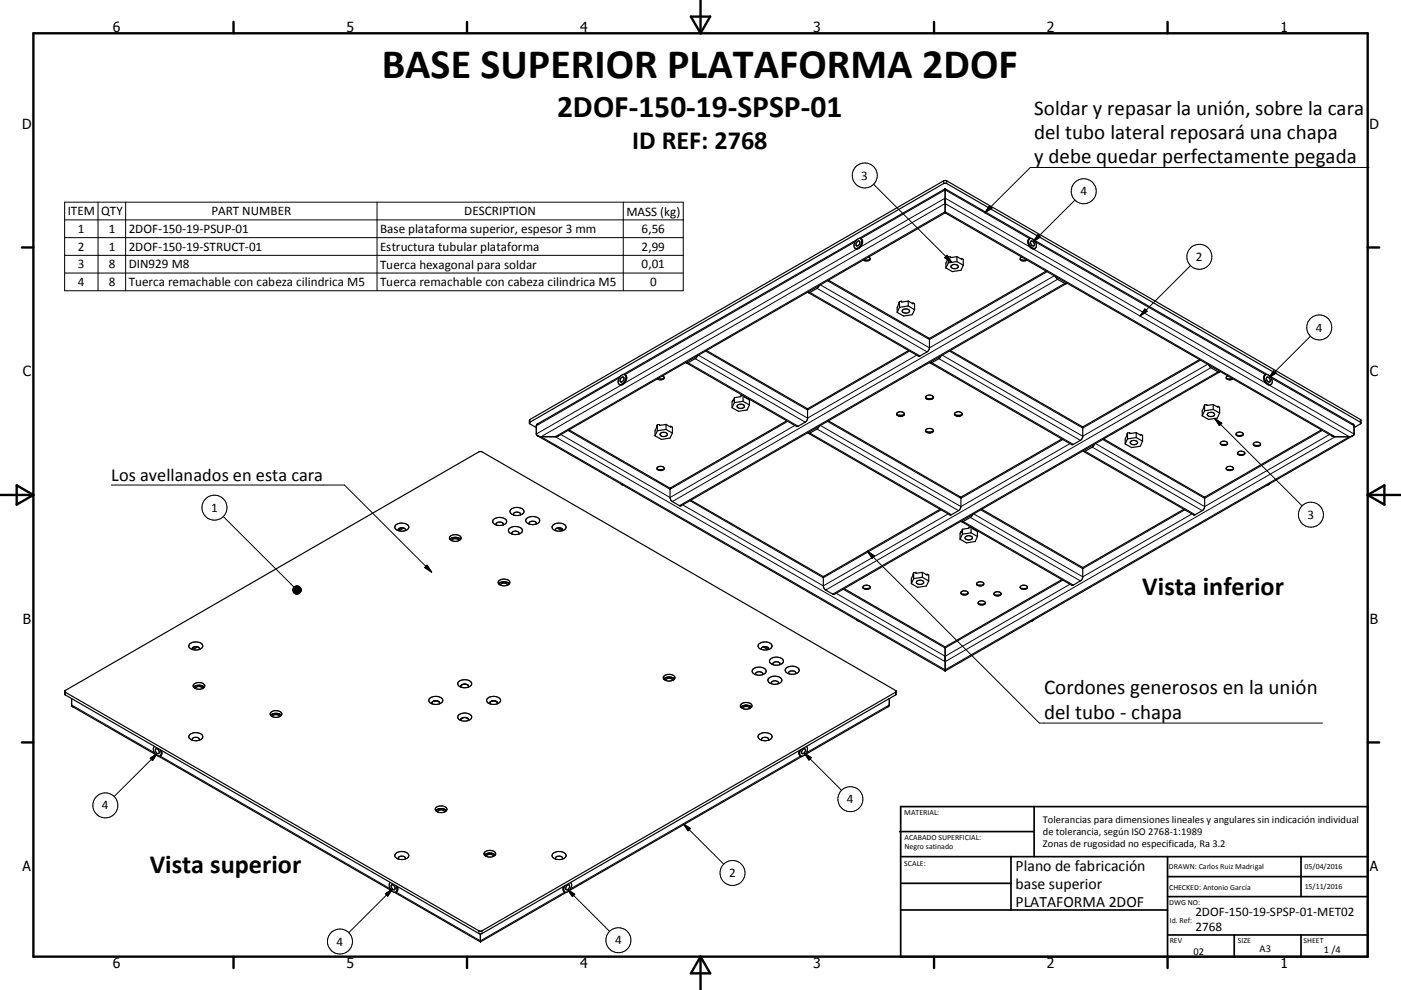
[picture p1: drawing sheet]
<svg xmlns="http://www.w3.org/2000/svg" width="420mm" height="297mm" viewBox="0 0 420 297" stroke-linecap="round" stroke-linejoin="round" font-family="sans-serif">
<g fill="none" stroke="#000" stroke-width=".36">
<path d="M283.4 56.6v7.3M283.4 56.6l25.8 14.9M283.4 56.6l-25.8 14.9M256.8 72l-69.9 40.3M257 72.5a.51 .51 0 0 1 .8 0 .51 .51 0 0 1-.2 .8 .56 .56 0 0 1-.8 .5 .56 .56 0 0 1 0-1zM258 71.6a1.6 1.6 0 0 1-.2 2.6l-.8 .5-.6-.2M258.1 71.6a1.96 1.96 0 0 1-1.7 2.9M258.1 71.6a1.87 1.87 0 0 0-1.7 2.9M260.4 77.1l.4 .3v.5M260.8 77.9l-1.8 .1M260.8 77.9a1.58 1.58 0 0 1-1.9 .1M283.4 63.9l115.9 66.9 1 .2h4.2l1-.2"/>
<path d="M283.4 63.9l-116 66.9-.9 .2h-4.3l-1-.2M284.3 77.1l-.7 1.8v1.5M284.3 77.1v1.8M284.3 78.9l-.7 1.5M285.2 79.7a1.3 1.3 0 0 1 2.1 .4 1.31 1.31 0 0 1-2.2-.1zM286.9 77l-1.9 .3v-.3l-.7 .1M286.9 77l1.4 .8v-.3l.5 .3v1.8M286.9 78.5l-2.6 .4M286.9 77v1.5M286.9 78.5l1.9 1.1M288.8 79.6l-.7 1.5-2.6 .4-1.9-1.1M305.9 77.9l1.9 .1"/>
<path d="M306.4 77.1a.58 .58 0 0 0-.5 .7 .58 .58 0 0 0 .7 .5l1.3-.3M308.6 71.7a1.88 1.88 0 0 1 2 2.4 1.03 1.03 0 0 1-1 .4 1.03 1.03 0 0 1-.8-.8 1.7 1.7 0 0 1-.2-2zM308.7 71.6a1.67 1.67 0 0 0 .4 2.8l.7 .3 .6-.2M309 72.4a.84 .84 0 0 1 1 .4 .84 .84 0 0 1-.2 1 1.1 1.1 0 0 1-.8-1.4zM309.9 72l70 40.3M245.6 85.7l-.6 .8-2.3 1.3-.5-.2M248.4 84.1l30.1 17.3 .2 .5v2.4l-.4 1-2.6 1.6-.4-.1-33-19M269.7 90.5l-.7 1.7v1.5M269.7 90.5v1.7M269.7 92.2l-.7 1.5M270.6 93a1.29 1.29 0 0 1 2.1 .4 1.22 1.22 0 0 1-1.2 .6 1.22 1.22 0 0 1-1-.9zM272.3 90.3l1.4 .8v-.2l.5 .2v1.8"/>
<path d="M272.3 90.3l-1.9 .3v-.3l-.7 .2M272.3 90.3v1.5M272.3 91.8l1.9 1.1M272.3 91.8l-2.6 .4M274.2 92.9l-.7 1.5-2.6 .4-1.9-1.1M313.7 81.3l-35.1 20.3M316.4 82.9l.7 .9 2.3 1.3 .4-.2M319.7 85.1l-115.5 66.6-.4 .1-2.7-1.8-.2-.6v-2.8l.2-.3 34.8-20.1M186.1 112.8l-24.9 14.4-.4 .5v2.5l.4 .6M186.3 113.3a.51 .51 0 0 1 .8 0 .51 .51 0 0 1-.2 .8 .51 .51 0 0 1-.5 .5 .51 .51 0 0 1-.5-.4zM187.3 112.4a1.67 1.67 0 0 1-.4 2.8l-.6 .3-.6-.2M187.3 112.4a1.99 1.99 0 0 1-1.6 2.9 1.68 1.68 0 0 1 .4-2.5"/>
<path d="M187.3 112.4h-.5l-.7 .4M198.6 112.8l.5 .3v.4M199.1 113.6h-1.9M199.1 113.5a1.5 1.5 0 0 1-2 .1M205.7 108.7l.1 .2M205.8 108.9l33 19h.4l2.7-1.7 .2-.6v-2.9M209.1 106.8l-.5 .7-2.8 1.4M211.8 105.2l30.3 17.5M220.2 119.3l-.5 1.1v-.3M220.2 119.3v1.5M222.7 118.6l-.6 .1v.3l-1.9 .3M222.8 118.7v1.7"/>
<path d="M223.3 119v.2l1.4 .8v1.5M272.4 105.2l-30.3 17.5M277.5 119.2l.1 .3M277.6 119.4h2.1M277.6 119.5l.4 .2M278 119.8l.5 .1M278.7 108.7l.2 .2M279.7 119.5l-.9 .4M279.8 119.4a1.17 1.17 0 0 0-.9-1 1.17 1.17 0 0 0-1.2 .5l-.2 .2a1.06 1.06 0 0 0 1.6 .7M279.8 119.4l-.5 .4M279.8 119.2l-.1 .3M282.1 106.8l-.5 .7-2.7 1.4"/>
<path d="M284.9 105.2l39.5 22.8 .2 .3v2.8l-.2 .6-2.6 1.6-.5 .1-42.4-24.5M359.6 107.9l-35 20.2M362.4 109.5l.5 .7 2.3 1.4 .6-.2M365.7 111.6l-115.5 66.7-.5-.1-2.2-1.2-.5-.6-.1-3.3M367.7 113.6h1.9M368.1 112.8a.58 .58 0 0 0-.5 .7 .58 .58 0 0 0 .7 .4h.8l.5-.3M379.4 112.4a1.83 1.83 0 0 0 .9 3.1l.6-.1M379.4 112.4a1.97 1.97 0 0 1 1.7 2.9l-.3 .1M379.4 112.4a2.01 2.01 0 0 0 1.4 3M379.7 113.2a.83 .83 0 0 1 1 .4 .83 .83 0 0 1-.1 1 1.11 1.11 0 0 1-.9-1.4zM380.6 112.8l24.9 14.4 .5 .5v2.5l-.5 .6M381.1 115.3l-.2 .1"/>
<path d="M158.7 126.9l.2-1.1 124.3-71.6 .6 .1 124 71.5 .2 1.1M158.7 126.9l2.1 1.4M158.7 126.9l124.5-71.9 .6 .1 124.2 71.8M161.2 130.8l122.2 70.5M170.6 129l30.3 17.5M197.1 127.5l-.7 1.7v1.5M197.1 127.5v1.7M197.1 129.2l-.7 1.5M198 130a1.25 1.25 0 0 1 2.1 .4 1.19 1.19 0 0 1-1.2 .6 1.19 1.19 0 0 1-1-.8zM199.7 127.3l-1.9 .3v-.2l-.7 .1M199.7 127.3l1.4 .8v-.2l.5 .2v1.8M199.7 127.3v1.5"/>
<path d="M199.7 128.8l1.9 1.1M199.7 128.8l-2.6 .4M201.6 129.9l-.7 1.5-2.6 .4-1.9-1.1M219.7 120.1v.2M219.7 120.1l-.2 2.2M220.2 120.8l-.7 1.5M221 121.6a1.35 1.35 0 0 1 2.2 .3 1.21 1.21 0 0 1-1.1 .6 1.21 1.21 0 0 1-1.1-.7zM222.8 120.4l1.9 1.1M222.8 120.4l-2.6 .4M224.7 121.5l-.7 1.5-2.6 .4-1.9-1.1M242.3 130l42.6 24.5 2.5-1.3 .5-.6 .1-3.4M245.6 127.8l-.6 .9-2.3 1.3-.5-.2"/>
<path d="M248.4 126.2l39.6 23M268.8 124.2l.2 .3M268.9 124.4l.9 .2 1.2-.2M271.1 124.2a1.32 1.32 0 0 1-2.3-.1 1.31 1.31 0 0 1 2.3 .2 1.45 1.45 0 0 1-2.1 .3M277.5 129.2l.1 .3M277.6 129.4l.9 .2 1.2-.2M277.6 129.5a1.64 1.64 0 0 0 2.1 0M279.8 129.3l-.1 .2M279.8 129.3a1.25 1.25 0 0 0-1.1-.8 1.25 1.25 0 0 0-1.2 .8 1.51 1.51 0 0 0 2.3 .1M279.8 129.2v.1M286.2 124.2a1.37 1.37 0 0 0 2.3 0M286.2 124.4a1.58 1.58 0 0 0 2.2 0"/>
<path d="M286.2 124.4a1.18 1.18 0 0 1 .9-.9 1.18 1.18 0 0 1 1.2 .4l.1 .5M286.3 124.4l.9 .2 1.2-.2M318.4 131.7l-30.4 17.5M324.8 135.4l33.1 19.1 2.6-1.3 .5-.6 .1-3.4M328.1 133.3l-.6 .8-2.3 1.3-.5-.1M330.9 131.7l30.2 17.5M338 129.9l-.7 1.8v1.5M338 129.9v1.8M338 131.7l-.7 1.5M339 132.5a1.28 1.28 0 0 1 2.1 .4 1.22 1.22 0 0 1-1.2 .5 1.22 1.22 0 0 1-1-.8zM340.6 129.8l1.4 .8v-.3l.6 .3v1.8M340.6 129.8l-1.9 .3v-.3l-.7 .1"/>
<path d="M340.6 129.8v1.5M340.6 131.3l2 1.1M340.6 131.3l-2.6 .4M342.6 132.4l-.8 1.5-2.6 .4-1.9-1.1M361.1 121.5l-.7 1.8v1.4M361.1 121.5v1.7M361.1 123.2l-.7 1.5M362.1 124a1.28 1.28 0 0 1 2 .4 1.33 1.33 0 0 1-2.2-.1zM363.7 121.4l1.5 .8v-.3l.4 .3v1.7M363.7 121.4l-1.9 .2v-.2l-.7 .1M363.7 121.4v1.4M363.7 122.8l1.9 1.1"/>
<path d="M363.7 122.8l-2.6 .4M365.6 123.9l-.6 1.5-2.7 .4-1.9-1.1M365.9 133.2l1 .2 1.1-.2M365.9 132.7a1.22 1.22 0 0 1 2.1 .5 1.3 1.3 0 0 1-2.2-.3zM370.6 130.5h2.1M370.8 129.9a1.17 1.17 0 0 1 1.9 .5 1.27 1.27 0 0 1-2.1-.2zM371.1 136.2h2M371.1 135.7a1.22 1.22 0 0 1 2.1 .4 1.3 1.3 0 0 1-2.2-.2zM375.8 133.5l1 .2 1.1-.2M375.9 132.9a1.17 1.17 0 0 1 2 .5 1.25 1.25 0 0 1-2.1-.2zM396.2 129l-35.1 20.2M405.5 130.8l-122.1 70.5"/>
<path d="M408 126.9l-2 1.4M118.7 157.5a2.68 2.68 0 0 1 3.9 .6 2.44 2.44 0 0 1-3.8 .8l-.4-.6zM121 158.4l-1.4 .8M121.1 158.4l.4 .4v.4M121.1 158.4a1.03 1.03 0 0 0-1.7 .8M148 155.8a2.68 2.68 0 0 1 3.9 .6 2.29 2.29 0 0 1-3.5 .9 .89 .89 0 0 1-.4-1.5zM148.8 157.5l-.1-.1a1.15 1.15 0 0 1 1.1-.8 1.15 1.15 0 0 1 1.1 .8l-.1 .1M152.7 158.6a2.68 2.68 0 0 1 3.9 .5 2.25 2.25 0 0 1-3.2 1.1 .99 .99 0 0 1-.7-1.6zM153.2 152.8a2.67 2.67 0 0 1 3.9 .6 2.24 2.24 0 0 1-3.2 1.1 .98 .98 0 0 1-.9-.6 .98 .98 0 0 1 .2-1.1zM154 154.5a1.08 1.08 0 0 1 .8-1 1.08 1.08 0 0 1 1.1 .5l.1 .5M157.9 155.6a2.69 2.69 0 0 1 3.9 .5 2.25 2.25 0 0 1-3.2 1.1 .99 .99 0 0 1-.7-1.6zM158.7 157.2a1.1 1.1 0 0 1 .8-.9 1.1 1.1 0 0 1 1.2 .4v.5"/>
<path d="M165.8 157.5a2.68 2.68 0 0 1 3.9 .6 2.44 2.44 0 0 1-3.7 .8l-.5-.8zM167 158.4a1.02 1.02 0 0 1 1.6 .8M167 158.4l-.4 .4v.4M167 158.4l1.5 .8M186.1 145.1l.8 .5M197 140.3a1.23 1.23 0 0 1 2.1 .4 1.26 1.26 0 0 1-2.2-.3zM197 140.8l.7 .1 1.4-.1M207.1 150.1l39.8 22.9M281.8 152.8l-34.9 20.3M288 159.6l.1 .1M288 159.6l-.2 2.2M288.1 156.3l.1 .2"/>
<path d="M288.5 158.8l-.5 1.1v-.3M288.5 158.8v1.5M291.1 158.1l-.6 .1v.3l-2 .3M291.1 158.1v1.8M291.1 159.9l1.9 1.1M291.1 159.9l-2.6 .4M291.6 154.4l-.5 .7-2.3 1.4h-.6M291.6 158.4v.3l1.4 .8v1.5M294.3 152.8l30.1 17.4 .2 .3v2.8l-.2 .5-2.6 1.7-.5 .1-33-19.1M354.9 152.8l-30.3 17.5M367.7 140.8l.7 .1 1.3-.1M367.8 140.2a1.17 1.17 0 0 1 2 .5 1.24 1.24 0 0 1-2.2-.3z"/>
<path d="M380.6 145.1l-.7 .5M134.9 161.8a2.4 2.4 0 0 1 3.2 0M135.4 162.2a1.33 1.33 0 0 1 2.2 0M138.1 161.8a2.53 2.53 0 0 1-2.7 .4M138.1 161.8a1.09 1.09 0 0 0-.2-1.1 1.09 1.09 0 0 0-1.2-.3 1.36 1.36 0 0 0-1.9 1.3l.6 .5M149.5 175.2a2.39 2.39 0 0 1 3.2 0M150 175.5a1.33 1.33 0 0 1 2.2 0M152.7 175.2a2.55 2.55 0 0 1-2.7 .3M152.7 175.2a1.1 1.1 0 0 0-.2-1.2 1.1 1.1 0 0 0-1.2-.3 1.38 1.38 0 0 0-1.9 1.4l.6 .4M153.5 160.2a1.08 1.08 0 0 1 .8-.9 1.08 1.08 0 0 1 1.2 .4v.5M253.1 176.6l30.3 17.5M258.8 176.4l1 .2 1-.2"/>
<path d="M258.9 175.8a1.17 1.17 0 0 1 2 .6 1.28 1.28 0 0 1-2.2-.3zM273.9 171.8l-.7 1.8v1.5M273.9 171.8v1.8M273.9 173.6l-.7 1.5M274.9 174.4a1.32 1.32 0 0 1 2 .4 1.22 1.22 0 0 1-1.1 .5 1.22 1.22 0 0 1-1-.8zM276.5 171.7l-1.9 .3v-.3l-.7 .1M276.5 171.7l1.4 .8v-.3l.5 .3v1.8M276.5 171.7v1.5M276.5 173.2l1.9 1.1M276.5 173.2l-2.6 .4M278.4 174.3l-.7 1.5-2.6 .4-1.9-1.1M288.1 177.7a1.25 1.25 0 0 1 2.1 .4 1.29 1.29 0 0 1-2.1-.3z"/>
<path d="M288.1 178.1l1.1 .2 1-.2M288.5 160.3l-.7 1.5M289.4 161.1a1.24 1.24 0 0 1 2.1 .4 1.29 1.29 0 0 1-2.1-.2zM292.8 174.9a1.35 1.35 0 0 1 2.2 .3 1.26 1.26 0 0 1-2.2-.1zM292.8 175.4l1.1 .2 1-.2M293 161l-.6 1.5-2.7 .4-1.9-1.1M298 177.9a1.35 1.35 0 0 1 2.2 .3 1.22 1.22 0 0 1-1.2 .6 1.22 1.22 0 0 1-1-.7zM298 178.4h2.1M305.9 176.4l1 .2 1.1-.2M306 175.8a1.17 1.17 0 0 1 2 .6 1.3 1.3 0 0 1-2.2-.3zM318.4 173.9l-35 20.2M56.9 193.2a2.63 2.63 0 0 1 3.9 .5 2.2 2.2 0 0 1-3.2 1.1 .98 .98 0 0 1-.9-.6 .98 .98 0 0 1 .2-1z"/>
<path d="M59.3 194.1l-1.5 .8M59.3 194.1l.4 .3v.4M59.3 194.1a1.02 1.02 0 0 0-1.6 .7M227.6 193.2a2.66 2.66 0 0 1 3.9 .5 2.44 2.44 0 0 1-3.8 .8l-.4-.5zM228.3 194.8a1.11 1.11 0 0 1 .8-.9 1.11 1.11 0 0 1 1.2 .4l.1 .5M228.8 194.1l1.4 .8M231 197.7a2.66 2.66 0 0 1 3.9 .6 2.21 2.21 0 0 1-3.3 1.1 .97 .97 0 0 1-.8-.6 .97 .97 0 0 1 .2-1.1zM231.8 199.4l-.1-.1a1.18 1.18 0 0 1 1.1-.8 1.18 1.18 0 0 1 1.1 .8l-.1 .1M256.8 186l.8 .4M283.4 194.1v7.2M293.3 181.1l1 .2 1.1-.2M293.4 180.5a1.2 1.2 0 0 1 2 .6 1.3 1.3 0 0 1-2.2-.3z"/>
<path d="M309.9 186l-.7 .4M19.4 207.4l124.6 72 124.7-71.9M19.4 207.4l124.6-72 124.7 71.9-.2 1.2-124.5 71.7M19.4 207.4l.1 1 124.5 71.8M21.5 209.6v1.9l.4 .6 24.9 14.4M58 206.2a2.48 2.48 0 0 1 3.2 0M58.6 206.6a1.3 1.3 0 0 1 2.2 0M61.2 206.2a2.46 2.46 0 0 1-2.7 .4M61.2 206.2a1.09 1.09 0 0 0-.2-1.1 1.09 1.09 0 0 0-1.1-.3 1.31 1.31 0 0 0-1.9 1.3l.5 .5M81.1 214.6a2.46 2.46 0 0 1 3.2 0M81.6 215a1.3 1.3 0 0 1 2.3 0M84.3 214.6a2.48 2.48 0 0 1-2.7 .4"/>
<path d="M84.3 214.6a1.06 1.06 0 0 0-.2-1.1 1.06 1.06 0 0 0-1.1-.3 1.38 1.38 0 0 0-1.9 1.3l.5 .5M128.8 209.5a2.68 2.68 0 0 1 4 .5 2.33 2.33 0 0 1-3.6 1 .91 .91 0 0 1-.4-1.5zM129.5 210.9l.1 .3M129.6 210.6l-.1 .3M129.8 210.5l-.2 .1M130.2 210.3l-.6 .3M130.4 210.2l-.2 .1M130.6 210.2l.5 .1M130.6 210.2l-.4 .1M130.6 210.3h.5M131.1 210.3l.3 .1M131.4 210.4l.3 .2"/>
<path d="M131.7 210.6l.1 .2M131.7 210.6v.6M137.5 204.5a2.68 2.68 0 0 1 3.9 .5 2.42 2.42 0 0 1-3.7 .9l-.5-.8zM137.5 214.5a2.68 2.68 0 0 1 3.9 .5 2.42 2.42 0 0 1-3.7 .9l-.5-.8zM138.3 205.6a1.57 1.57 0 0 1 2.1 .1M138.3 205.6v.6M138.3 215.6v.6M138.3 205.6a1.57 1.57 0 0 1 2.1 .2M138.3 215.6l-.1 .3M138.6 215.4l-.3 .2M139.6 215.2l.4 .2M139.6 215.2l-1 .2"/>
<path d="M139.6 215.3l.4 .1M139.6 215.3l-1 .1M140 215.4l.4 .3v.5M140 215.4l.5 .5M140.4 205.7v.5M146.2 209.5a2.68 2.68 0 0 1 3.9 .5 2.42 2.42 0 0 1-3.8 .9l-.4-.8zM146.9 210.6v.6M146.9 210.6l-.1 .2M147.1 210.5l-.2 .1M147.5 210.3l-.6 .3M148 210.2l.5 .1M148 210.2l-.5 .1"/>
<path d="M148 210.3h-.5M148.2 210.2l.3 .1M148.5 210.3l.2 .1M148.7 210.4l.3 .2M149 210.6v.6M149 210.6l.1 .2M199 203.7a2.39 2.39 0 0 1 3.2 0M199.5 204.1a1.32 1.32 0 0 1 2.2 0M202.2 203.7a2.53 2.53 0 0 1-2.7 .4M202.2 203.7a1.09 1.09 0 0 0-.2-1.1 1.09 1.09 0 0 0-1.1-.3 1.39 1.39 0 0 0-1.9 1.3l.5 .5M222.1 212.2a2.4 2.4 0 0 1 3.2 0M222.6 212.6a1.3 1.3 0 0 1 2.2 0"/>
<path d="M225.3 212.2a2.45 2.45 0 0 1-2.7 .3M225.3 212.2a1.1 1.1 0 0 0-.2-1.2 1.1 1.1 0 0 0-1.2-.2 1.41 1.41 0 0 0-1.9 1.3l.6 .4M225.8 200.7a2.68 2.68 0 0 1 3.9 .6 2.22 2.22 0 0 1-3.2 1.1 .98 .98 0 0 1-.9-.6 .98 .98 0 0 1 .2-1.1zM226.6 202.4a.88 .88 0 0 1 .4-.8 .88 .88 0 0 1 1 0l.5 .2 .1 .6M230.5 203.5a2.68 2.68 0 0 1 3.9 .5 2.23 2.23 0 0 1-3.2 1.1 .99 .99 0 0 1-.9-.6 .99 .99 0 0 1 .2-1zM231.3 205.1l-.1-.1a1.15 1.15 0 0 1 1.1-.8 1.15 1.15 0 0 1 1.1 .8l-.1 .1M235.7 200.5a2.69 2.69 0 0 1 3.9 .5 2.24 2.24 0 0 1-3.2 1.1 .98 .98 0 0 1-.9-.6 .98 .98 0 0 1 .2-1zM236.5 202.1a1.05 1.05 0 0 1 .7-.9 1.05 1.05 0 0 1 1.1 .3l.3 .4-.1 .2M266.6 209.6v1.9l-.4 .6-24.9 14.4M46.3 223.9a1.94 1.94 0 0 0 1.6 3l.3-.2M46.7 224.6a.88 .88 0 0 1 .9 .5 .88 .88 0 0 1-.1 1 1 1 0 0 1-.8-1.5zM47.5 226.9l70 40.4"/>
<path d="M48 224.9l.3 .8-.1 1M48.2 226.7l-.2 .1M48.4 225.2l.1 1-.3 .5M56.9 220.4a2.66 2.66 0 0 1 3.9 .5 2.2 2.2 0 0 1-3.2 1.1 .96 .96 0 0 1-.9-.6 .96 .96 0 0 1 .2-1zM57.7 222.1a1.08 1.08 0 0 1 .8-1 1.08 1.08 0 0 1 1.1 .4l.1 .6M227.6 220.4a2.69 2.69 0 0 1 3.9 .5 2.23 2.23 0 0 1-3.3 1.1 .98 .98 0 0 1-.8-.6 .98 .98 0 0 1 .2-1zM228.3 222.1a1.1 1.1 0 0 1 .8-1 1.1 1.1 0 0 1 1.2 .4l.1 .6M239.7 225.2a1.14 1.14 0 0 0 .4 1.6M240.5 226.9l-69.9 40.4M240.6 224.9a.53 .53 0 0 1 .9-.2 .53 .53 0 0 1-.2 .9 .55 .55 0 0 1-.8 .5 .55 .55 0 0 1 0-1zM241.8 223.9a1.89 1.89 0 0 1-1.8 2.9 1.59 1.59 0 0 1 .1-1.9M118.7 256.1a2.58 2.58 0 0 1 3.9 .5 2.44 2.44 0 0 1-3.8 .8l-.4-.5z"/>
<path d="M119.4 257.7a1.11 1.11 0 0 1 .8-.9 1.11 1.11 0 0 1 1.2 .4l.1 .5M130.6 243.2a2.48 2.48 0 0 1 3.2 0M130.6 242.4a2.14 2.14 0 0 1 3.4 .4 2.02 2.02 0 0 1-3.5-.1zM131.1 243.6a1.3 1.3 0 0 1 2.3 0M145.3 256.5a2.5 2.5 0 0 1 3.2 0M145.3 255.7a2.28 2.28 0 0 1 3.3 .3 1.88 1.88 0 0 1-2.9 .9l-.6-.6zM145.8 256.9a1.3 1.3 0 0 1 2.2 0M165.8 256.1a2.59 2.59 0 0 1 3.9 .5 2.44 2.44 0 0 1-3.7 .8l-.5-.7zM166.6 257.7a1.09 1.09 0 0 1 .8-.9 1.09 1.09 0 0 1 1.1 .4l.1 .5M117 264.8a2 2 0 0 0 1.6 2.9 1.28 1.28 0 0 0 .1-2M117.5 265.5a.9 .9 0 0 1 .8 .5 .9 .9 0 0 1-.1 1 1.04 1.04 0 0 1-.7-1.5zM118.2 267.7l25.8 14.9"/>
<path d="M119.1 266a1.15 1.15 0 0 1-.4 1.6M169 266a1.18 1.18 0 0 0 .4 1.6M169.4 265.7a1.11 1.11 0 0 0-.5 1.2 1.11 1.11 0 0 0 1 .8M169.8 267.7l-25.8 14.9M170 265.6l.5-.2a.84 .84 0 0 1 .1 1 .84 .84 0 0 1-.9 .4v-.7zM171 264.8a2.05 2.05 0 0 1-1.1 2.9M144 280.2v2.4"/>
</g>
<g fill="none" stroke="#000" stroke-width=".3">
<path d="M261.9 55.3l23.4 23.4M282.9 54.3v.8M283.8 54.3v.8M410.4 50.2h-101.5l-13.6 13.6M19.4 60.7h185.4v26.5h-185.4zM19.4 66h185.4M19.4 71.3h185.4M19.4 76.6h185.4M29.4 60.7v26.5M37.7 60.7v26.5M113 60.7v26.5M186.9 60.7v26.5"/>
<path d="M256.4 72.6l-69.1 39.8M256.9 74.7l-69.7 40.2M258 74.1l25.4-14.7 25.4 14.7M258 71.6l25.4-14.6 25.3 14.6M283.2 77.3l.7-.7 1.4 2.1zM296.7 61.7l.7 .7-2.1 1.4zM309.8 74.7l69.7 40.2M310.4 72.6l69 39.8M311.2 70.4l.7 .7-2.1 1.4zM322.3 60l-12.5 12.5M356.9 79.7l-15.1 15.1M19.4 81.9h185.4"/>
<path d="M242.8 87.7l33 19.1M245 86.5l33 19.1M313.9 81.5l-35.2 20.4-30.6-17.7M316.1 82.7l-37.4 21.6-32.8-18.9M317.1 83.8l-115.5 66.7M319.2 85l-115.5 66.7M343.2 92.7l.7 .7-2.1 1.4zM185.6 113.4l-24.8 14.3M186.2 115.5l-25.4 14.7M206.3 108.8l33 19.1M208.4 107.6l33 19.1M209.4 106.6l32.7 18.8 32.7-18.8"/>
<path d="M211.5 105.3l30.6 17.7 30.6-17.7M279.4 108.8l42.4 24.5M281.5 107.6l42.4 24.5M282.5 106.6l42.1 24.3 37.5-21.6M284.6 105.3l40 23.1 35.3-20.3M363.1 110.3l-115.6 66.7M365.2 111.6l-115.5 66.6M380.5 115.5l25.5 14.7M381.1 113.4l24.9 14.3M381.8 111.2l.8 .7-2.2 1.4zM392.9 100.9l-12.5 12.4M158.9 125.8v.9"/>
<path d="M162.2 131l121.2-69.9 121.1 69.9-121.1 69.9zM166.5 131l116.9-67.5 116.9 67.5-116.9 67.5zM236.2 126.4l-35.3 20.4-30.6-17.7M238.3 127.6l-37.4 21.7-32.7-18.9M242.8 129.9l42.5 24.5M245 128.7l42.4 24.5M245.9 127.6l42.2 24.4 32.7-18.9M248.1 126.4l40 23.1 30.6-17.6M325.3 135.4l33 19M327.5 134.1l33 19.1M364.2 125.6l26.2 26.2M364.2 125.6l2.1 1.4-.7 .7z"/>
<path d="M396.5 129.1l-35.3 20.4-30.6-17.6M398.6 130.4l-37.4 21.6-32.7-18.9M407.8 125.8v.9M33.4 145.5h69.9l26.1 26.2M66.9 154.9l21.2 21.2M120.6 158.3l-1.2 .7M167.4 158.3l1.3 .7M204.7 151.5l42.1 24.3 37.5-21.6M206.8 150.2l40 23.1 35.3-20.3M288.8 156.5l33 19M290.9 155.2l33 19.1M291.9 154.2l32.7 18.9 32.7-18.9"/>
<path d="M294 153l30.6 17.6 30.6-17.6M128 169.6l1.4 2.1-2.1-1.4zM260 165.4l51.6 51.5h84.9M260 165.4l2.2 1.4-.7 .7zM318.7 174l-35.3 20.4-30.6-17.6M320.8 175.3l-37.4 21.6-32.7-18.9M58.9 194l-1.3 .7M229.2 194l1.3 .7M19.6 207.7v.8M21.5 211.5l24.8 14.3M266.6 211.5l-24.8 14.3M268.5 207.7v.8"/>
<path d="M45 227.5l2.1-1.5-1.4 2.2zM47.1 226l-12.9 13M48 226.8l69 39.9M240.1 226.8l-69.1 39.9M241.1 225.9l11.2 11.2M241.1 225.9l2.1 1.4-.7 .7zM204.9 247.2l12.1 12.1M204.9 247.2l2.1 1.3-.7 .8zM115.6 268.1l2.1-1.4-1.4 2.1zM117.7 266.7l-13.1 13.1M118.7 267.6l25.3 14.7 25.4-14.7M143.6 279.3v.8"/>
<path d="M144.5 279.3v.8M170.2 266.9l12.6 12.5M170.2 266.9l2.1 1.4-.7 .7z"/>
<circle cx="259.3" cy="52.6" r="3.8"/>
<circle cx="324.9" cy="57.4" r="3.7"/>
<circle cx="359.6" cy="77" r="3.8"/>
<circle cx="395.5" cy="98.2" r="3.8"/>
<circle cx="64.3" cy="152.3" r="3.8"/>
<circle cx="393" cy="154.4" r="3.7"/>
<circle cx="255" cy="239.8" r="3.7"/>
<circle cx="31.6" cy="241.6" r="3.8"/>
<circle cx="219.6" cy="261.9" r="3.7"/>
<circle cx="101.9" cy="282.5" r="3.8"/>
<circle cx="185.4" cy="282.1" r="3.7"/>
</g>
<g fill="none" stroke="#000" stroke-width=".71">
<path d="M10 10h400v277h-400zM70 6.6v3.4M140 6.6v3.4M207.1 5h5.8l-2.9 5zM210 0v10M280 6.6v3.4M350 6.6v3.4M6.6 74.2h3.4M410 74.2h3.5M0 148.5h10M5 145.6l5 2.9-5 2.9zM410 148.5h10.1"/>
<path d="M410 148.5l5.1-2.9v5.8zM6.6 222.7h3.4M410 222.7h3.5M70 287v3.4M140 287v3.4M210 287v10M210 287l2.9 5h-5.8zM280 287v3.4M350 287v3.4"/>
</g>
<g fill="none" stroke="#000" stroke-width=".51">
<path d="M269.7 249.5h40.3M270 242h140v45h-140zM270 257h140M303.1 257v16M310 242v15M350 257v30M390.1 257v12M270 265h33.1M270 273h80M350 269h60M350 263h60M350 280.5h60"/>
<path d="M370 280.5v6.5M390.1 280.5v6.5"/>
</g>
<g fill="#000" stroke="#000" stroke-width=".3">
<path d="M283.2 77.3l.7-.7 1.4 2.1zM296.7 61.7l.7 .7-2.1 1.4zM311.2 70.4l.7 .7-2.1 1.4zM343.2 92.7l.7 .7-2.1 1.4zM381.8 111.2l.8 .7-2.2 1.4zM364.2 125.6l2.1 1.4-.7 .7zM90.2 176.5l.1 .5zM90 176.3l.3 .7zM89.8 176.1l.5 .9zM89.6 175.9l.7 1.1zM89.3 175.8l1 1.2zM89.1 175.8h.2l1 1.2z"/>
<path d="M88.8 175.8h.3l1.2 1.2zM88.6 175.9l.2-.1 1.5 1.2zM88.3 176l.3-.1 1.7 1.1zM88.1 176.2l.2-.2 2 1zM88.1 176.2l2.2 .8-2.4-.6zM87.9 176.4l2.4 .6-2.5-.4zM87.8 176.6l2.5 .4-2.5-.1zM87.8 176.9l2.5 .1-2.5 .1zM87.8 177.1l2.5-.1-2.5 .4zM87.8 177.4l2.5-.4-2.4 .7zM87.9 177.7l2.4-.7-2.2 .9zM88.1 177.9l2.2-.9-2 1.1z"/>
<path d="M88.3 178.1l2-1.1-1.7 1.2zM88.6 178.2l1.7-1.2-1.5 1.2zM88.8 178.2l1.5-1.2-1.2 1.3zM90.3 177l-1.2 1.3zM90.3 177l-1 1.2zM90.3 177l-.7 1.1zM90.3 177l-.5 1zM90.3 177l-.3 .8zM90.3 177l-.1 .5zM90.3 177l-.1 .3zM128 169.6l1.4 2.1-2.1-1.4zM260 165.4l2.2 1.4-.7 .7z"/>
<path d="M45 227.5l2.1-1.5-1.4 2.2zM241.1 225.9l2.1 1.4-.7 .7zM204.9 247.2l2.1 1.3-.7 .8zM115.6 268.1l2.1-1.4-1.4 2.1zM170.2 266.9l2.1 1.4-.7 .7z"/>
</g>
<text font-size="12.6" x="114.5" y="23.3">BASE SUPERIOR PLATAFORMA 2DOF</text>
<text font-size="9.4" x="167" y="35.1">2DOF-150-19-SPSP-01</text>
<g font-size="7.9">
<text x="189.5" y="44.6">ID REF: 2768</text>
<text x="342.5" y="178.4">Vista inferior</text>
<text x="44.9" y="261.9">Vista superior</text>
</g>
<g font-size="6.3">
<text x="310" y="34.5">Soldar y repasar la unión, sobre la cara</text>
<text x="310" y="41.7">del tubo lateral reposará una chapa</text>
<text x="310" y="48.9">y debe quedar perfectamente pegada</text>
<text x="313" y="208.3">Cordones generosos en la unión</text>
<text x="313" y="215.6">del tubo - chapa</text>
</g>
<text font-size="5.5" x="33.4" y="144.3">Los avellanados en esta cara</text>
<g font-size="4.7">
<text x="304.5" y="261.2">Plano de fabricación</text>
<text x="304.5" y="266.6">base superior</text>
<text x="304.5" y="272">PLATAFORMA 2DOF</text>
</g>
<g font-size="4.2">
<text x="33.9" y="9.6">6</text>
<text x="103.9" y="9.6">5</text>
<text x="173.9" y="9.6">4</text>
<text x="243.8" y="9.6">3</text>
<text x="313.9" y="9.6">2</text>
<text x="383.9" y="9.6">1</text>
<text x="6.7" y="38.7">D</text>
<text x="410.5" y="38.7">D</text>
<text x="6.9" y="112.9">C</text>
<text x="410.7" y="112.9">C</text>
<text x="6.9" y="187.1">B</text>
<text x="410.7" y="187.1">B</text>
<text x="6.8" y="261.4">A</text>
<text x="410.7" y="261.4">A</text>
<text x="33.9" y="290.4">6</text>
<text x="103.9" y="290.4">5</text>
<text x="173.9" y="290.4">4</text>
<text x="243.8" y="290.4">3</text>
<text x="313.9" y="290.4">2</text>
<text x="383.9" y="290.4">1</text>
</g>
<g font-size="3.9">
<text x="258.2" y="53.9">3</text>
<text x="323.9" y="58.6">4</text>
<text x="20.3" y="64.6">ITEM</text>
<text x="30.3" y="64.6">QTY</text>
<text x="63.4" y="64.6">PART NUMBER</text>
<text x="139.2" y="64.6">DESCRIPTION</text>
<text x="187.8" y="64.7">MASS (kg)</text>
<text x="23.4" y="69.9">1</text>
<text x="32.6" y="69.9">1</text>
<text x="38.6" y="69.9">2DOF-150-19-PSUP-01</text>
<text x="114" y="70">Base plataforma superior, espesor 3 mm</text>
<text x="192.4" y="69.9">6,56</text>
<text x="23.4" y="75.3">2</text>
<text x="32.6" y="75.2">1</text>
<text x="38.6" y="75.3">2DOF-150-19-STRUCT-01</text>
<text x="114" y="75.4">Estructura tubular plataforma</text>
<text x="192.4" y="75.3">2,99</text>
<text x="23.4" y="80.5">3</text>
<text x="32.6" y="80.5">8</text>
<text x="38.6" y="80.5">DIN929 M8</text>
<text x="114" y="80.6">Tuerca hexagonal para soldar</text>
<text x="192.4" y="80.5">0,01</text>
<text x="358.6" y="78.3">2</text>
<text x="23.4" y="85.9">4</text>
<text x="32.6" y="85.9">8</text>
<text x="38.6" y="85.9">Tuerca remachable con cabeza cilindrica M5</text>
<text x="114" y="85.9">Tuerca remachable con cabeza cilindrica M5</text>
<text x="194.9" y="85.9">0</text>
<text x="394.5" y="99.5">4</text>
<text x="63.3" y="153.6">1</text>
<text x="392" y="155.7">3</text>
<text x="30.6" y="242.8">4</text>
<text x="253.9" y="241">4</text>
<text x="218.6" y="263.1">2</text>
<text x="358.4" y="274.9">2DOF-150-19-SPSP-01-MET02</text>
<text x="358.4" y="279.4">2768</text>
<text x="100.9" y="283.7">4</text>
<text x="184.4" y="283.3">4</text>
</g>
<g font-size="3.1">
<text x="312.7" y="246.8">Tolerancias para dimensiones lineales y angulares sin indicación individual</text>
<text x="312.7" y="250.4">de tolerancia, según ISO 2768-1:1989</text>
<text x="312.7" y="254">Zonas de rugosidad no especificada, Ra 3.2</text>
<text x="357.8" y="286.5">02</text>
<text x="377.6" y="285.6">A3</text>
<text x="396.9" y="285.9">1 /4</text>
</g>
<g font-size="2.4">
<text x="271.1" y="244.4">MATERIAL:</text>
<text x="271.2" y="252">ACABADO SUPERFICIAL:</text>
<text x="271.2" y="254.7">Negro satinado</text>
<text x="271.1" y="259.7">SCALE:</text>
<text x="350.4" y="260.8">DRAWN: Carlos Ruiz Madrigal</text>
<text x="391.1" y="260.6">05/04/2016</text>
<text x="350.5" y="267">CHECKED: Antonio García</text>
<text x="391.2" y="266.7">15/11/2016</text>
<text x="350.5" y="271.4">DWG NO:</text>
<text x="350.7" y="276.9">Id. Ref:</text>
<text x="350.7" y="282.8">REV</text>
<text x="371.1" y="282.9">SIZE</text>
<text x="390.8" y="283">SHEET</text>
</g>
</svg>
